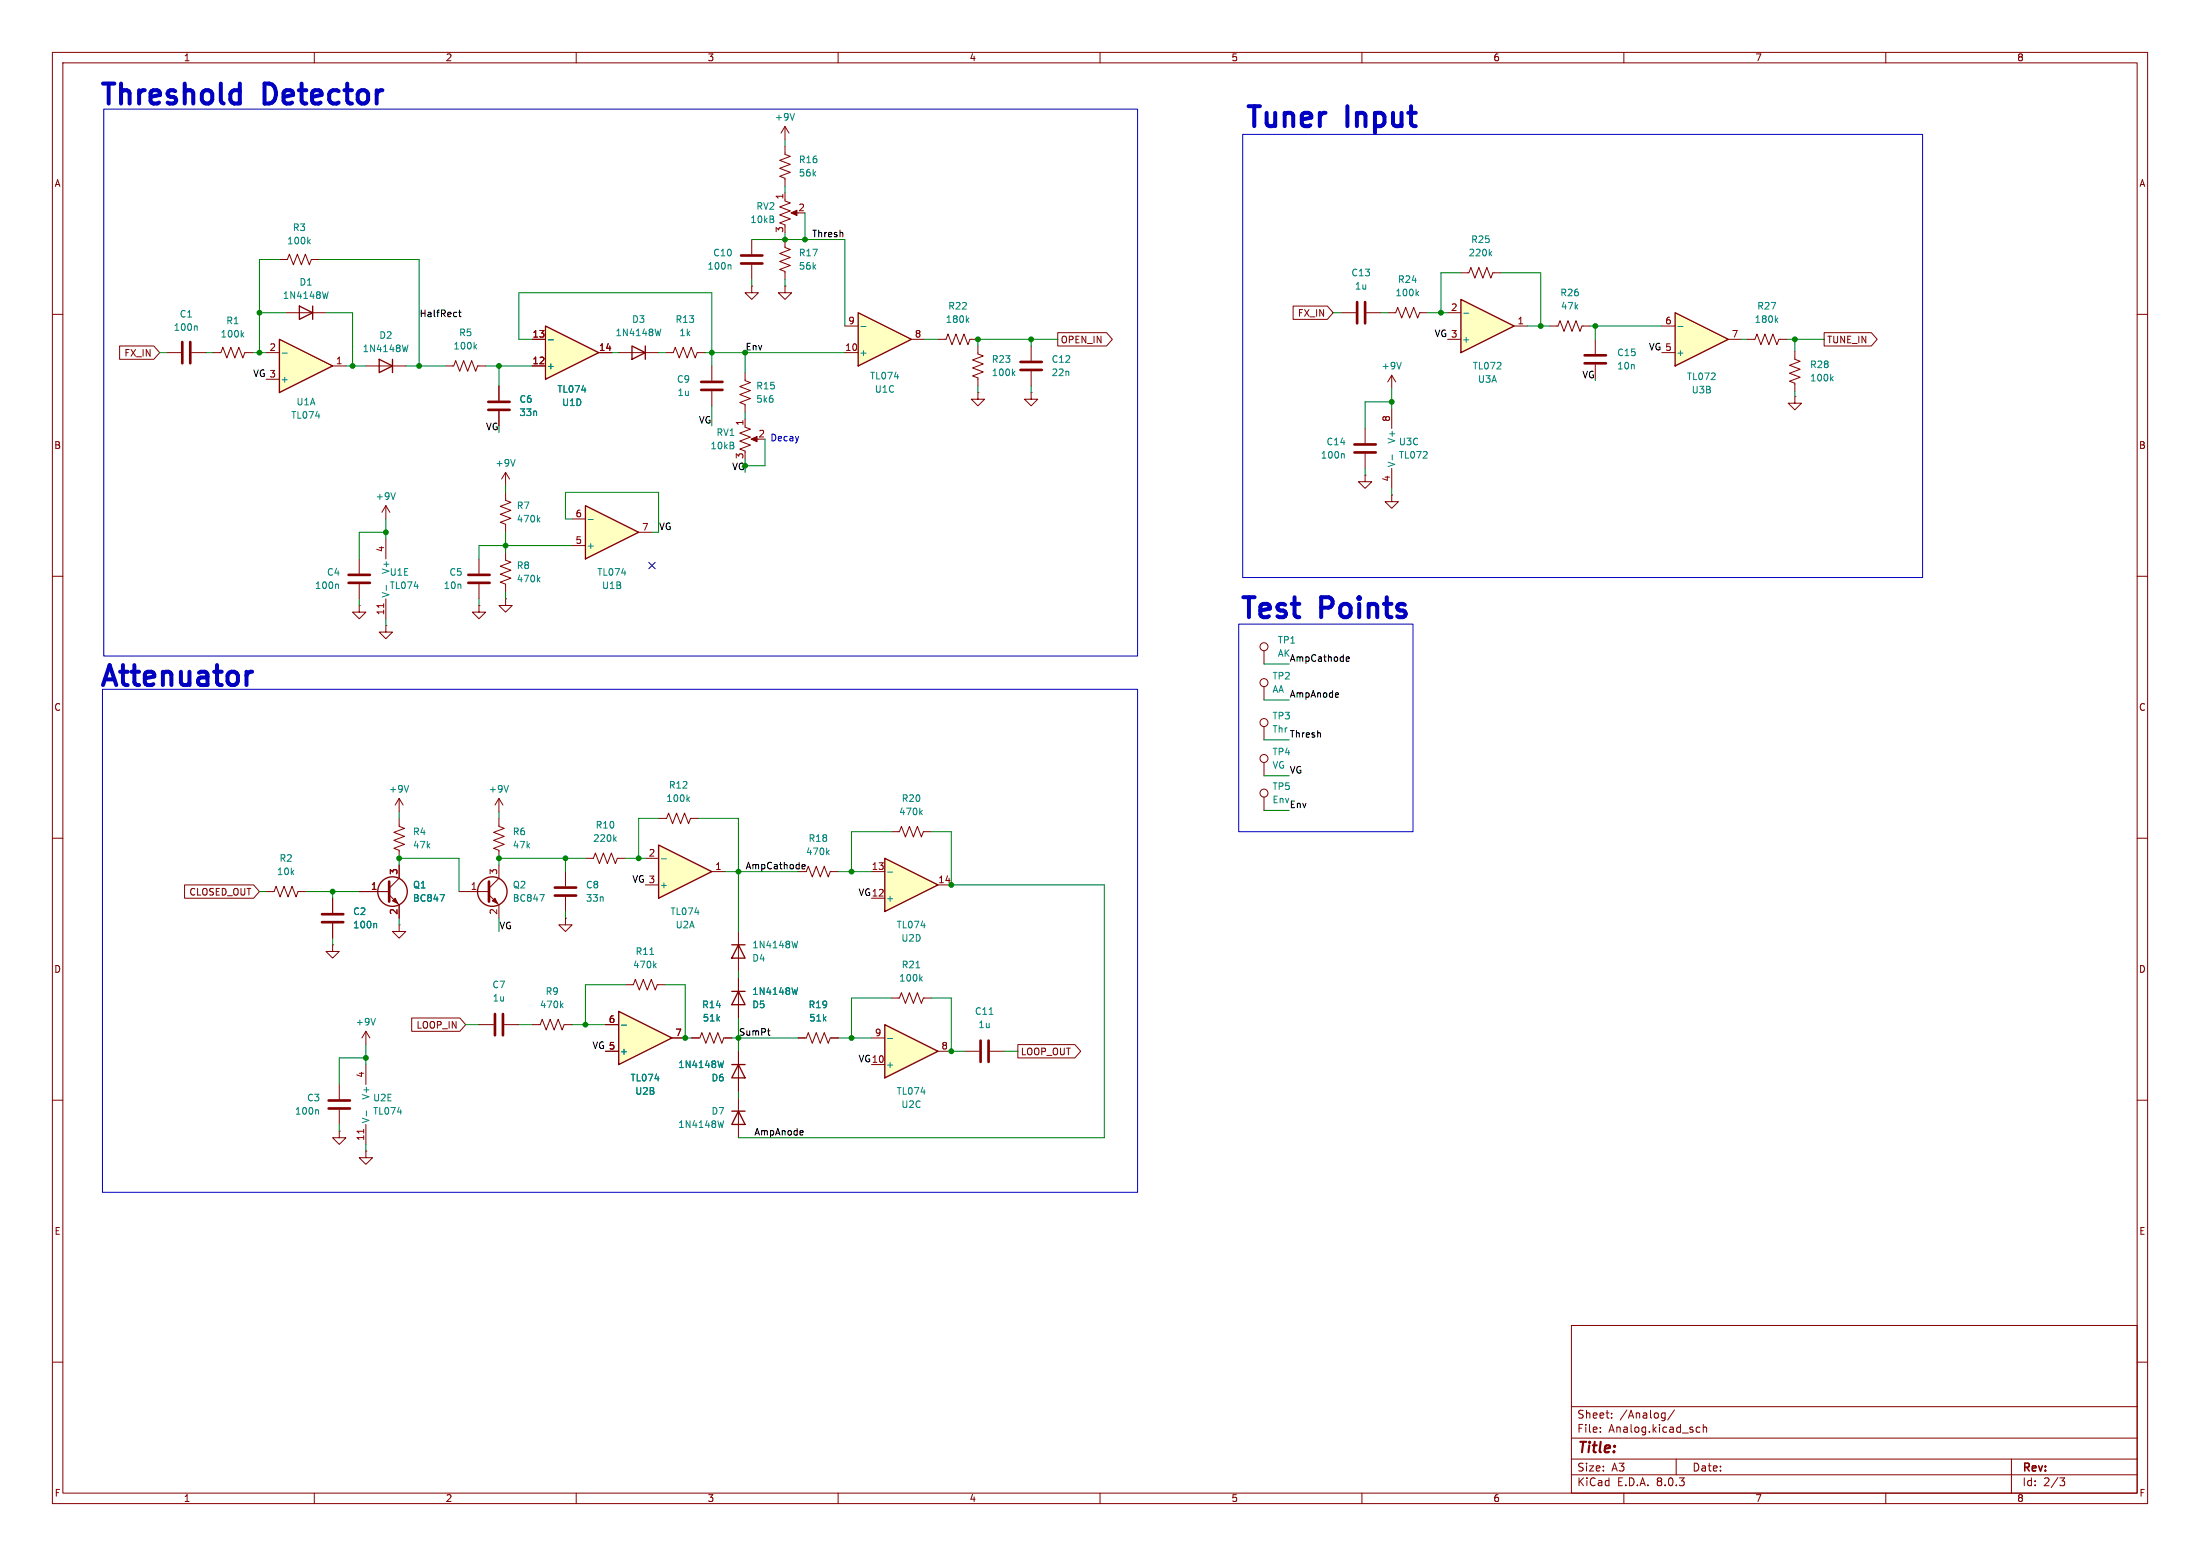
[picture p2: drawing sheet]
<svg xmlns="http://www.w3.org/2000/svg" width="420mm" height="297mm" viewBox="0 0 420 297" stroke-linecap="round" stroke-linejoin="round" font-family="sans-serif">
<g fill="none" stroke="#840000" stroke-width=".19">
<path d="M10 10h400v277h-400zM12 12h396v273h-396zM60 10v2M110 10v2M160 10v2M210 10v2M260 10v2M310 10v2M360 10v2M10 60h2M278.9 52.1h1.5l.4-1 .8 2 .7-2 .8 2 .7-2 .8 2 .4-1h1.5M408 60h2"/>
<path d="M304.5 64.8v2.8M304.5 69.6v2.8M10 110h2M408 110h2M10 160h2M408 160h2M10 210h2M141 209.6v7.6M408 210h2M10 260h2M300 253h108v32h-108zM408 260h2"/>
<path d="M300 278.5h108M300 274.5h108M300 268.5h108M305.5 273.2v.2M305.5 272.5v.1M307.7 270.5v.2M307.7 269.8v.1M317.4 269.7l.5 .1M317.9 269.7v1.2l-.3 .3M317.9 270.6l-.5 .1M319.7 269.1l-1.3 1.9M320 278.5v3"/>
<path d="M323.9 273.3h.6M323.9 272.5h.6M325.2 272.5l.2-.1 .3 .1 .1 .9M325.2 271.9v1.5M384 278.5v6.5M60 285v2M110 285v2M160 285v2M210 285v2M260 285v2M300 281.5h108M310 285v2"/>
<path d="M360 285v2M393.2 282.1h1l-.5 .6 .4 .1 .1 .5-.3 .3h-.5"/>
</g>
<path d="M139.7 212.1h2.5M141 212.1l1.2 2.5h-2.5z" fill="none" stroke="#840000" stroke-width=".25"/>
<path d="M284.4 48.4l.4 .4M284.8 48l-.5 .5M138.1 213.9l-.3 1.3" fill="none" stroke="#008484" stroke-width=".19"/>
<path d="M302.5 67.8h4.1M302.5 69.3h4.1" fill="none" stroke="#840000" stroke-width=".51"/>
<path d="M278.9 57.2l10.2 5-10.2 5.1z" fill="#ffffc2"/>
<path d="M278.9 57.2l10.2 5-10.2 5.1z" fill="none" stroke="#840000" stroke-width=".25"/>
<path d="M276.4 59.7h2.5M85.1 69.9h1.5l.4-1.1 .8 2.1 .7-2.1 .8 2.1 .7-2.1 .8 2.1 .4-1h1.5M276.4 64.8h2.5M289.1 62.2h2.5" fill="none" stroke="#840000" stroke-width=".19"/>
<path d="M279.4 59.8h1M90.6 66.1l.4 .5M91 65.8l-.5 .5" fill="none" stroke="#008484" stroke-width=".19"/>
<path d="M104.1 62.2l10.2 5.1-10.2 5.1z" fill="#ffffc2"/>
<path d="M72.4 68.6l2.5 1.3-2.5 1.2zM74.9 68.6v2.5M104.1 62.2l10.2 5.1-10.2 5.1z" fill="none" stroke="#840000" stroke-width=".25"/>
<g fill="none" stroke="#840000" stroke-width=".19">
<path d="M256 59.7h2.8M260.9 59.7h2.8M264.9 59.7h1.5l.4-1 .8 2 .8-2 .7 2 .8-2 .7 2 .4-1h1.5M69.8 69.9h7.7M95.2 73.7v2.8M95.2 78.5v2.8M101.6 69.9h2.5M101.6 64.8h2.5M114.3 67.3h2.5M265.7 78v3.8M333.5 64.8h1.5l.4-1 .8 2 .7-2 .8 2 .8-2 .7 2 .4-1h1.5M73.7 96.5l-.8 1.3"/>
<path d="M73.7 96.5v2.6M73.7 96.5l.7 1.3M265.7 89.4v3.8"/>
</g>
<path d="M270.5 56l.3 .5M270.8 55.6l-.5 .5M77.9 65.9l-.3 1.2M104.7 64.9h.9M339 61.1l.4 .4M339.4 60.7l-.5 .5M75.5 94.1l-.4 1.2M265.8 86.8v1" fill="none" stroke="#008484" stroke-width=".19"/>
<path d="M259.1 57.7v4M260.6 57.7v4M93.2 78.2h4.1M93.2 76.7h4.1" fill="none" stroke="#840000" stroke-width=".51"/>
<path d="M319.8 59.7l10.1 5.1-10.1 5.1z" fill="#ffffc2"/>
<path d="M319.8 59.7l10.1 5.1-10.1 5.1zM139.7 189.2h2.5M139.7 180.3h2.5M141 189.2l1.2 2.6h-2.5zM141 180.3l1.2 2.6h-2.5zM139.7 203.2h2.5M141 203.2l1.2 2.5h-2.5z" fill="none" stroke="#840000" stroke-width=".25"/>
<g fill="none" stroke="#840000" stroke-width=".19">
<path d="M265.7 71.6l-.8 1.3M265.7 71.6v2.6M265.7 71.6l.7 1.3M295.9 62.2h1.5l.4-1 .8 2 .7-2 .8 2 .8-2 .7 2 .4-1h1.5M317.2 67.3h2.6M317.2 62.2h2.6M329.9 64.8h2.6M342.6 67.1v1.5l1.1 .4-2.1 .7 2.1 .8-2.1 .7 2.1 .8-2.1 .8 1 .4v1.5M342.6 75.7v1.3h1.3l-1.3 1.2-1.2-1.2h1.2M342.6 75.7h.1M96.5 94v1.5l1 .4-2 .7 2 .8-2 .8 2 .7-2 .8 1 .4v1.5M96.5 90.2v2.5"/>
<path d="M96.5 90.2l-.7 1.2M96.5 90.2l.8 1.2M260.6 90.7v1.2h1.3l-1.3 1.3-1.3-1.3h1.3M260.6 90.7h.1M260.6 81.8v2.8M260.6 86.6v2.8M265.7 94.5v1.3h1.3l-1.3 1.2-1.3-1.2h1.3M265.7 94.5h.1M73.2 115.2v.8M73.7 102.9v3.8M73.7 114.3v3.8M91.4 115.6v1.2h1.3l-1.3 1.3-1.2-1.3h1.2"/>
<path d="M91.4 115.6h.1M91.4 106.7v2.8M91.4 111.5v2.8M96.5 114.3v1.3h1.3l-1.3 1.2-1.3-1.2h1.3M96.5 114.3h.1M96.5 105.4v1.5l1 .4-2 .8 2 .7-2 .8 2 .8-2 .7 1 .4v1.5M241.3 124.2v2.5M241.3 131.1v2.5M241.3 138.7v2.5M241.3 145.5v2.6M241.3 152.1v2.6M141 177.8v7.6"/>
<path d="M132.1 198.1h1.5l.4-1 .7 2 .8-2 .8 2 .7-2 .8 2 .4-1h1.5M141 186.7v7.6M152.4 198.1h1.5l.4-1 .8 2 .7-2 .8 2 .8-2 .7 2 .4-1h1.5M170.2 190.5h1.5l.4-1 .7 2 .8-2 .8 2 .7-2 .8 2 .4-1h1.5M141 200.7v7.6M184.1 200.7h2.8M189 200.7h2.8"/>
<circle cx="241.3" cy="130.3" r=".76"/>
<circle cx="241.3" cy="123.4" r=".76"/>
<circle cx="241.3" cy="137.9" r=".76"/>
<circle cx="241.3" cy="144.8" r=".76"/>
<circle cx="241.3" cy="151.4" r=".76"/>
</g>
<g fill="none" stroke="#008484" stroke-width=".19">
<path d="M267.5 69.2l-.4 1.2M320.3 62.3h1M349.6 72.2l.4 .5M350 71.9l-.5 .5M98.3 87.7l-.4 1.3M102.7 99.2l.4 .4M103.1 98.8l-.5 .5M256.5 86.6l.1 .2v.6M102.7 110.6l.4 .5M103.1 110.2l-.5 .5M152.3 179.6l-.3 1.3M152.3 188.5l-.3 1.3"/>
<path d="M174.9 184.7h.7M175.7 186.8l.4 .5M176.1 186.4l-.5 .5M188.8 193.6h.8M138.1 202.5l-.3 1.3"/>
</g>
<path d="M258.6 86.4h4M258.6 84.8h4M89.4 111.3h4.1M89.4 109.7h4.1M187.2 198.6v4.1M188.7 198.6v4.1" fill="none" stroke="#840000" stroke-width=".51"/>
<path d="M168.9 195.6l10.2 5.1-10.2 5z" fill="#ffffc2"/>
<path d="M168.9 195.6l10.2 5.1-10.2 5z" fill="none" stroke="#840000" stroke-width=".25"/>
<path d="M166.4 198.1h2.5M166.4 203.2h2.5M179.1 200.7h2.5" fill="none" stroke="#840000" stroke-width=".19"/>
<path d="M169.4 198.2h1" fill="none" stroke="#008484" stroke-width=".19"/>
<path d="M118.1 193l10.2 5.1-10.2 5.1z" fill="#ffffc2"/>
<path d="M118.1 193l10.2 5.1-10.2 5.1z" fill="none" stroke="#840000" stroke-width=".25"/>
<path d="M115.6 195.6h2.5M119.4 188h1.5l.4-1.1 .7 2.1 .8-2.1 .8 2.1 .7-2.1 .8 2.1 .4-1h1.5M128.3 198.1h2.5M115.6 200.7h2.5" fill="none" stroke="#840000" stroke-width=".19"/>
<path d="M118.6 195.7h1M124.1 182.2h.7M124.9 184.2l.4 .5M125.3 183.9l-.5 .5" fill="none" stroke="#008484" stroke-width=".19"/>
<path d="M125.7 161.3l10.2 5.1-10.2 5.1z" fill="#ffffc2"/>
<path d="M125.7 161.3l10.2 5.1-10.2 5.1z" fill="none" stroke="#840000" stroke-width=".25"/>
<path d="M143.5 54.6v1.3h1.3l-1.3 1.3-1.3-1.3h1.3M143.5 54.6h.1M135.9 69.9v2.7M135.9 74.7v2.8M179.1 64.8h1.5l.4-1 .7 2 .8-2 .8 2 .7-2 .8 2 .4-1h1.5M123.2 163.8h2.5M123.2 168.9h2.5M135.9 166.4h2.5" fill="none" stroke="#840000" stroke-width=".19"/>
<path d="M184.6 61.1l.4 .4M185 60.7l-.5 .5M126.3 163.9h.9" fill="none" stroke="#008484" stroke-width=".19"/>
<path d="M133.9 74.4h4M133.9 72.9h4" fill="none" stroke="#840000" stroke-width=".51"/>
<path d="M163.8 59.7l10.2 5.1-10.2 5.1z" fill="#ffffc2"/>
<path d="M57.1 58.4l2.6 1.3-2.6 1.3zM59.7 58.4v2.6M163.8 59.7l10.2 5.1-10.2 5.1z" fill="none" stroke="#840000" stroke-width=".25"/>
<g fill="none" stroke="#840000" stroke-width=".19">
<path d="M53.3 49.5h1.6l.3-1 .8 2 .8-2 .7 2 .8-2 .8 2 .3-1h1.6M54.6 59.7h7.6M31.7 67.3h2.8M36.6 67.3h2.8M40.6 67.3h1.6l.3-1 .8 2 .8-2 .7 2 .8-2 .8 2 .3-1h1.6M161.3 67.3h2.5M161.3 62.2h2.5M174 64.8h2.5M186.7 66v1.6l1 .3-2 .8 2 .8-2 .7 2 .8-2 .8 1 .3v1.6M186.7 74.9v1.3h1.3l-1.3 1.3-1.3-1.3h1.3M186.7 74.9h.1M196.8 74.9v1.3h1.3l-1.3 1.3-1.2-1.3h1.2"/>
<path d="M196.8 74.9h.1M196.8 66v2.8M196.8 70.9v2.8"/>
</g>
<path d="M58.9 46.1l.3 .5M59.2 45.7l-.4 .5M62.7 55.7l-.3 1.3M37.5 62.2l.1 .2v.7M46.2 63.8l.3 .5M46.5 63.5l-.4 .5M164.4 62.3h.9M193.4 71.2l.4 .5M193.8 70.9l-.5 .4" fill="none" stroke="#008484" stroke-width=".19"/>
<path d="M34.8 65.3v4M36.3 65.3v4M194.8 70.6h4.1M194.8 69.1h4.1" fill="none" stroke="#840000" stroke-width=".51"/>
<path d="M53.3 64.8l10.2 5.1-10.2 5z" fill="#ffffc2"/>
<path d="M53.3 64.8l10.2 5.1-10.2 5zM120.6 66l2.6 1.3-2.6 1.3zM123.2 66v2.6" fill="none" stroke="#840000" stroke-width=".25"/>
<g fill="none" stroke="#840000" stroke-width=".19">
<path d="M149.9 38.4l1 .3-2.1 .8 2.1 .8-2.1 .7 2.1 .8-2.1 .7 1.1 .4v.3M149.9 27.9v1.6l1 .3-2.1 .8 2.1 .8-2.1 .7 2.1 .8-2.1 .8 1.1 .3v1.6M149.9 24.1v2.6M149.9 36.8v1.3M149.9 24.1l-.8 1.3M149.9 24.1l.7 1.3M143.5 45.7v2.8M143.5 50.5v2.8M149.9 45.7v1.5l1 .4-2.1 .8 2.1 .7-2.1 .8 2.1 .8-2.1 .7 1.1 .4v1.5M149.9 54.6v1.3h1.2l-1.2 1.3-1.3-1.3h1.3M149.9 54.6h.1M151.4 40.6h1"/>
<path d="M50.8 67.3h2.5M50.8 72.4h2.5M63.5 69.9h2.5M118.1 67.3h7.6M127 67.3h1.5l.4-1 .8 2 .7-2 .8 2 .8-2 .7 2 .4-1h1.5M142.2 71.1v1.5l1.1 .4-2.1 .8 2.1 .7-2.1 .8 2.1 .8-2.1 .7 1 .4v1.5M142.2 81.5l1.1 .4-2.1 .8 2.1 .7-2.1 .8 2.1 .8-2.1 .7 1 .4v.3M142.2 80v1.3M143.8 83.8h1M68.6 115.6v1.2h1.2l-1.2 1.3-1.3-1.3h1.3M68.6 115.6h.1M68.6 106.7v2.8"/>
<path d="M68.6 111.5v2.8M73.7 119.4v1.3h1.2l-1.2 1.2-1.3-1.2h1.3M73.7 119.4h.1M170.2 158.8h1.5l.4-1.1 .7 2.1 .8-2.1 .8 2.1 .7-2.1 .8 2.1 .4-1h1.5"/>
</g>
<path d="M151.7 21.7l-.4 1.2M139.4 50.5l.1 .2v.7M53.9 67.4h.9M126.2 62.8l-.3 1.3M64.4 111.5l.2 .2v.6M175.7 155l.4 .5M176.1 154.7l-.5 .5" fill="none" stroke="#008484" stroke-width=".19"/>
<g fill="#840000" stroke="#840000" stroke-width=".19">
<path d="M151 40.6l1.1-.5v1z"/>
<path d="M143.4 83.8l1.1-.5v1z"/>
</g>
<path d="M141.5 50.3h4M141.5 48.8h4M66.5 111.3h4.1M66.5 109.7h4.1" fill="none" stroke="#840000" stroke-width=".51"/>
<path d="M168.9 163.8l10.2 5.1-10.2 5.1z" fill="#ffffc2"/>
<g fill="none" stroke="#840000" stroke-width=".25">
<path d="M168.9 163.8l10.2 5.1-10.2 5.1z"/>
<circle cx="74.9" cy="170.2" r="2.82"/>
<circle cx="94" cy="170.2" r="2.82"/>
</g>
<g fill="none" stroke="#840000" stroke-width=".19">
<path d="M76.2 156.2v1.5l1 .4-2 .8 2 .7-2 .8 2 .8-2 .7 1 .4v1.5M76.2 152.4l-.8 1.3M76.2 152.4v2.5M76.2 152.4l.8 1.3M95.2 156.2v1.5l1.1 .4-2.1 .8 2.1 .7-2.1 .8 2.1 .8-2.1 .7 1 .4v1.5M95.2 152.4v2.5M95.2 152.4l-.7 1.3M95.2 152.4l.8 1.3M125.7 156.2h1.6l.3-1 .8 2 .8-2 .7 2 .8-2 .7 2 .4-1h1.5M50.8 170.2h1.5l.4-1 .8 2 .7-2 .8 2 .8-2 .7 2 .4-1h1.5M63.5 171.5v2.7M63.5 176.3v2.8"/>
<path d="M68.6 170.2h5.7M74.3 170.8l1.9 1.9v2.6M76.2 176.5v1.3h1.3l-1.3 1.3-1.3-1.3h1.3M76.2 176.5h.1M76.2 165.1v2.5l-1.9 1.9M87.6 170.2h5.7M93.3 170.8l1.9 1.9v2.6M95.2 165.1v2.5l-1.9 1.9M107.9 175.3v1.2h1.3l-1.3 1.3-1.2-1.3h1.2M107.9 175.3h.1M107.9 166.4v2.8M107.9 171.2v2.8"/>
<path d="M111.8 163.8h1.5l.4-1 .7 2 .8-2 .8 2 .7-2 .8 2 .4-1h1.5M152.4 166.4h1.5l.4-1 .8 2 .7-2 .8 2 .8-2 .7 2 .4-1h1.5M166.4 171.5h2.5M166.4 166.4h2.5M179.1 168.9h2.5M63.5 180.3v1.3h1.3l-1.3 1.3-1.3-1.3h1.3M63.5 180.3h.1M69.8 196.9v2.5M69.8 196.9l-.7 1.2M69.8 196.9l.8 1.2M91.4 195.6h2.8M96.3 195.6h2.8"/>
<path d="M101.6 195.6h1.5l.4-1 .8 2 .7-2 .8 2 .8-2 .7 2 .4-1h1.5M64.8 215.9v1.3h1.2l-1.2 1.2-1.3-1.2h1.3M64.8 215.9h.1M64.8 207v2.8M64.8 211.8v2.8M69.4 215.6v.7M69.8 219.7v1.3h1.3l-1.3 1.2-1.2-1.2h1.2M69.8 219.7h.1M69.8 203.2v3.8M69.8 214.6v3.8"/>
</g>
<g fill="none" stroke="#008484" stroke-width=".19">
<path d="M78 149.9l-.4 1.3M97.1 149.9l-.5 1.3M117.7 159.8l-.5 .4M131.3 152.5l.3 .5M131.6 152.1l-.5 .5M71.7 176.3l.2 .1v.7M84 170.8h.8l-.5 1.2M103 170.8h.9l-.6 1.2M117.3 160.1l.4 .5M157.9 162.7l.4 .4M158.3 162.3l-.5 .5M169.4 166.5h1"/>
<path d="M71.7 194.4l-.5 1.3M107.1 191.9l.4 .4M107.5 191.5l-.5 .5M60.6 211.8l.2 .2v.7M69.9 212v1"/>
</g>
<path d="M61.5 176h4M61.5 174.5h4M74.3 168.3v3.8M93.3 168.3v3.8M105.9 170.9h4.1M105.9 169.4h4.1M94.5 193.5v4.1M96 193.5v4.1M62.7 211.6h4.1M62.7 210.1h4.1" fill="none" stroke="#840000" stroke-width=".51"/>
<g fill="#840000" stroke="#840000" stroke-width=".19">
<path d="M94 172l.5-.5 .5 1z"/>
<path d="M74.9 172l.5-.5 .5 1z"/>
</g>
<path d="M111.8 96.5l10.1 5.1-10.1 5.1z" fill="#ffffc2"/>
<path d="M111.8 96.5l10.1 5.1-10.1 5.1z" fill="none" stroke="#840000" stroke-width=".25"/>
<g fill="none" stroke="#840000" stroke-width=".19">
<path d="M246.9 58.4h6.5l1.1 1.3-1.1 1.3h-6.5zM22.8 66h6.6l1.1 1.3-1.1 1.3h-6.6zM95.2 73.7v2.8M95.2 78.5v2.8M101.6 69.9h2.5M101.6 64.8h2.5M114.3 67.3h2.5M201.9 63.5h9.3l1.2 1.3-1.2 1.2h-9.3zM348.2 63.5h9l1.2 1.3-1.2 1.2h-9zM109.2 99.1h2.6M109.2 104.1h2.6M121.9 101.6h2.6"/>
<path d="M35.2 168.9h13.2l1.1 1.3-1.1 1.3h-13.2zM63.5 171.5v2.7M63.5 176.3v2.8M68.6 170.2h5.7M76.2 165.1v2.5M76.2 172.7v2.6M78.6 194.3h9.2l1.1 1.3-1.1 1.3h-9.2zM115.6 195.6h2.5M128.3 198.1h2.5M132.1 198.1h1.2M138.4 198.1h1.3M141 186.7v2.5"/>
<path d="M141 191.8v2.5M152.4 198.1h1.3M158.7 198.1h1.3M194.3 199.4h10.9l1.1 1.3-1.1 1.2h-10.9zM115.6 200.7h2.5M141 200.7v2.5M141 205.7v2.6"/>
</g>
<path d="M104.7 64.9h.9M112.3 99.2h1M71.7 176.3l.2 .1v.7M84 170.8h.8l-.5 1.2M118.6 195.7h1M152.3 188.5l-.3 1.3M138.1 202.5l-.3 1.3" fill="none" stroke="#008484" stroke-width=".19"/>
<path d="M87.5 59.6h.5M87.7 59.2v1.1l.3 .1M255.4 132.2l.1 .3-.6 .2M255.5 133l-.1 .1M257 126.1l.2 .1h.3M257 125.6l.2-.2 .4 .2v.1l-.6 .1M153.1 165.7l.2 .2 .3-.1M153.1 165.2l.2-.2 .4 .2v.1l-.6 .1M146.5 196.8h.5M146.8 197.5l.2 .1M153.1 215.8l.2 .3-.6 .1M153.3 216.6l-.2 .1" fill="none" stroke="#000" stroke-width=".19"/>
<path d="M48.1 128.2h-.3l-.6 .4" fill="none" stroke="#0000c2" stroke-width=".76"/>
<path d="M19.8 20.8h197.4v104.4h-197.4zM237.2 25.7h129.8v84.5h-129.8zM236.5 119.1h33.2v39.7h-33.2zM19.6 131.6h197.6v96h-197.6z" fill="none" stroke="#0000c2" stroke-width=".19"/>
<g fill="none" stroke="#008400" stroke-width=".19">
<path d="M149.9 26.7v1.2M149.9 35.6v1.2M49.5 59.7h5.1M53.3 49.5h-3.8v17.8M61 49.5h19v20.4M62.2 59.7h5.1v10.2M143.5 45.7h17.8v16.5M143.5 53.3v1.3M149.9 44.5v1.2M149.9 53.3v1.3M153.7 40.6v5.1M254.5 59.7h1.5"/>
<path d="M263.7 59.7h1.2M272.5 59.7h3.9M278.9 52.1h-3.8v7.6M286.5 52.1h7.6v10.1M30.5 67.3h1.2M39.4 67.3h1.2M48.3 67.3h2.5M66 69.9h3.8M77.5 69.9h7.6M92.7 69.9h8.9M95.2 69.9v3.8M101.6 64.8h-2.5v-8.9h36.8v14"/>
<path d="M116.8 67.3h1.3M125.7 67.3h1.3M134.6 67.3h26.7M135.9 77.5v3.8M142.2 67.3v3.8M142.2 78.7v1.3M176.5 64.8h2.6M186.7 73.7v1.2M196.8 64.8v1.2M196.8 73.7v1.2M201.9 64.8h-15.2v1.2M265.7 76.7h-5.1v5.1"/>
<path d="M265.7 74.2v3.8M291.6 62.2h4.3M303.5 62.2h13.7M304.5 62.2v2.6M332.5 64.8h1M341.1 64.8h7.1M342.6 64.8v2.3M342.6 74.7v1M73.7 99.1v3.8M96.5 92.7v1.3M109.2 99.1h-1.3v-5.1h17.8v7.6h-1.2M146 83.8v5.1h-3.8v-1.3"/>
<path d="M260.6 89.4v1.3M265.7 93.2v1.3M68.6 114.3v1.3M73.7 101.6h-5.1v5.1M73.7 118.1v1.3M91.4 114.3v1.3M96.5 101.6v3.8M96.5 113v1.3M109.2 104.1h-17.8v2.6M241.3 133.6h4.8M241.3 126.7h4.8M76.2 154.9v1.3"/>
<path d="M95.2 154.9v1.3M125.7 156.2h-3.8v7.6M133.3 156.2h7.7v21.6M170.2 158.8h-7.6v7.6M177.8 158.8h3.8v10.1h29.2v48.3h-69.8M241.3 148.1h4.8M241.3 154.7h4.8M241.3 141.2h4.8M49.5 170.2h1.3M58.4 170.2h10.2M63.5 170.2v1.3M63.5 179.1v1.2"/>
<path d="M76.2 165.1v-1.3h11.4v6.4M76.2 175.3v1.2M95.2 175.3v2.5M107.9 163.8v2.6M107.9 174v1.3M111.8 163.8h-16.6v1.3M119.4 163.8h3.8M138.4 166.4h14M160 166.4h6.4M69.8 199.4v3.8M88.9 195.6h2.5M99.1 195.6h2.5"/>
<path d="M109.2 195.6h6.4M119.4 188h-7.6v7.6M127 188h3.8v10.1h1.3M139.7 198.1h12.7M141 185.4v1.3M141 194.3v6.4M160 198.1h6.4M170.2 190.5h-7.6v7.6M177.8 190.5h3.8v10.2h2.5M64.8 214.6v1.3M69.8 218.4v1.3M69.8 201.9h-5v5.1"/>
<path d="M141 208.3v1.3M191.8 200.7h2.5"/>
</g>
<path d="M123.9 107.3l1.2 1.3M125.1 107.3l-1.2 1.3" fill="none" stroke="#000084" stroke-width=".19"/>
<g fill="#008400" stroke="#008400" stroke-width=".19">
<circle cx="73.7" cy="101.6" r=".46"/>
<circle cx="96.5" cy="104.1" r=".46"/>
<circle cx="76.2" cy="163.8" r=".46"/>
<circle cx="63.5" cy="170.2" r=".46"/>
<circle cx="69.8" cy="201.9" r=".46"/>
<circle cx="95.2" cy="69.9" r=".46"/>
<circle cx="80" cy="69.9" r=".46"/>
<circle cx="49.5" cy="67.3" r=".46"/>
<circle cx="67.3" cy="69.9" r=".46"/>
<circle cx="49.5" cy="59.7" r=".46"/>
<circle cx="121.9" cy="163.8" r=".46"/>
<circle cx="130.8" cy="198.1" r=".46"/>
<circle cx="107.9" cy="163.8" r=".46"/>
<circle cx="95.2" cy="163.8" r=".46"/>
<circle cx="111.8" cy="195.6" r=".46"/>
<circle cx="162.6" cy="198.1" r=".46"/>
<circle cx="141" cy="198.1" r=".46"/>
<circle cx="141" cy="166.4" r=".46"/>
<circle cx="181.6" cy="200.7" r=".46"/>
<circle cx="162.6" cy="166.4" r=".46"/>
<circle cx="181.6" cy="168.9" r=".46"/>
<circle cx="196.8" cy="64.8" r=".46"/>
<circle cx="186.7" cy="64.8" r=".46"/>
<circle cx="149.9" cy="45.7" r=".46"/>
<circle cx="153.7" cy="45.7" r=".46"/>
<circle cx="135.9" cy="67.3" r=".46"/>
<circle cx="142.2" cy="67.3" r=".46"/>
<circle cx="265.7" cy="76.7" r=".46"/>
<circle cx="275.1" cy="59.7" r=".46"/>
<circle cx="294.1" cy="62.2" r=".46"/>
<circle cx="304.5" cy="62.2" r=".46"/>
<circle cx="342.6" cy="64.8" r=".46"/>
</g>
<g font-size="5.3" fill="#0000c2">
<text x="18.8" y="21.1">Threshold</text>
<text x="50.6" y="21.1">Detector</text>
<text x="237.5" y="25.4">Tuner</text>
<text x="257.3" y="25.4">Input</text>
<text x="236.5" y="119.1">Test</text>
<text x="252.3" y="119.1">Points</text>
<text x="18.8" y="132.1">Attenuator</text>
</g>
<text font-size="2.8" fill="#840000" x="301" y="277.9">Title:</text>
<g font-size="2.1" fill="#840000">
<text x="301" y="273.7">File:</text>
<text x="301" y="271">Sheet:</text>
<text x="307.1" y="273.7">Analog.kicad_sch</text>
<text x="309.2" y="271">/Analog/</text>
<text x="301" y="281.1">Size:</text>
<text x="307.6" y="281.1">A3</text>
<text x="323" y="281.1">Date:</text>
<text x="386" y="281.3">Rev:</text>
<text x="301" y="283.9">KiCad</text>
<text x="308.7" y="283.9">E.D.A.</text>
<text x="316.3" y="283.9">8.0.3</text>
<text x="386" y="283.9">Id:</text>
<text x="390.1" y="283.9">2/3</text>
</g>
<g font-size="1.8" fill="#840000">
<text x="35" y="11.9">1</text>
<text x="85" y="11.9">2</text>
<text x="135" y="11.9">3</text>
<text x="185" y="11.9">4</text>
<text x="235" y="11.9">5</text>
<text x="285" y="11.9">6</text>
<text x="335" y="11.9">7</text>
<text x="385" y="11.9">8</text>
<text x="10.3" y="35.9">A</text>
<text x="408.3" y="35.9">A</text>
<text x="149.6" y="38.2" transform="rotate(-90 149.6 38.2)">1</text>
<text x="152.3" y="40.4">2</text>
<text x="149.6" y="44.5" transform="rotate(-90 149.6 44.5)">3</text>
<text x="276.9" y="59.4">2</text>
<text x="101.6" y="64.5">13</text>
<text x="161.9" y="62">9</text>
<text x="174.6" y="64.5">8</text>
<text x="202.4" y="65.7">OPEN_IN</text>
<text x="247.7" y="60.6">FX_IN</text>
<text x="289.6" y="62">1</text>
<text x="317.8" y="62">6</text>
<text x="330.5" y="64.5">7</text>
<text x="348.7" y="65.7">TUNE_IN</text>
<text x="23.6" y="68.3">FX_IN</text>
<text x="51.4" y="67.1">2</text>
<text x="64.1" y="69.6">1</text>
<text x="101.6" y="69.6">12</text>
<text x="114.3" y="67.1">14</text>
<text x="161.2" y="67.1">10</text>
<text x="142" y="81.4" transform="rotate(-90 142 81.4)">1</text>
<text x="144.7" y="83.6">2</text>
<text x="265.4" y="80.6" transform="rotate(-90 265.4 80.6)">8</text>
<text x="10.3" y="85.9">B</text>
<text x="142" y="87.7" transform="rotate(-90 142 87.7)">3</text>
<text x="408.2" y="85.9">B</text>
<text x="265.4" y="92" transform="rotate(-90 265.4 92)">4</text>
<text x="109.8" y="98.8">6</text>
<text x="122.5" y="101.3">7</text>
<text x="73.4" y="105.5" transform="rotate(-90 73.4 105.5)">4</text>
<text x="109.8" y="103.9">5</text>
<text x="73.4" y="117.5" transform="rotate(-90 73.4 117.5)">11</text>
<text x="10.3" y="135.9">C</text>
<text x="408.2" y="135.9">C</text>
<text x="75.9" y="167.1" transform="rotate(-90 75.9 167.1)">3</text>
<text x="95" y="167.1" transform="rotate(-90 95 167.1)">3</text>
<text x="123.8" y="163.6">2</text>
<text x="136.5" y="166.1">1</text>
<text x="166.3" y="166.1">13</text>
<text x="36" y="171.1">CLOSED_OUT</text>
<text x="70.7" y="169.9">1</text>
<text x="89.8" y="169.9">1</text>
<text x="179" y="168.7">14</text>
<text x="75.9" y="174.7" transform="rotate(-90 75.9 174.7)">2</text>
<text x="95" y="174.7" transform="rotate(-90 95 174.7)">2</text>
<text x="10.3" y="185.9">D</text>
<text x="408.2" y="185.9">D</text>
<text x="79.4" y="196.5">LOOP_IN</text>
<text x="116.1" y="195.3">6</text>
<text x="128.8" y="197.9">7</text>
<text x="166.9" y="197.9">9</text>
<text x="116.1" y="200.4">5</text>
<text x="179.6" y="200.4">8</text>
<text x="194.8" y="201.6">LOOP_OUT</text>
<text x="69.6" y="205.8" transform="rotate(-90 69.6 205.8)">4</text>
<text x="69.6" y="217.8" transform="rotate(-90 69.6 217.8)">11</text>
<text x="10.3" y="235.9">E</text>
<text x="408.3" y="235.9">E</text>
<text x="10.3" y="285.9">F</text>
<text x="35" y="286.9">1</text>
<text x="85" y="286.9">2</text>
<text x="135" y="286.9">3</text>
<text x="185" y="286.9">4</text>
<text x="235" y="286.9">5</text>
<text x="285" y="286.9">6</text>
<text x="335" y="286.9">7</text>
<text x="385" y="286.9">8</text>
<text x="408.3" y="285.9">F</text>
</g>
<g font-size="1.8" fill="#008484">
<text x="147.8" y="23.2">+9V</text>
<text x="152.4" y="33.9">56k</text>
<text x="152.4" y="31.3">R16</text>
<text x="144.3" y="40.2">RV2</text>
<text x="54.7" y="46.8">100k</text>
<text x="55.8" y="44.3">R3</text>
<text x="143.2" y="42.8">10kB</text>
<text x="280.8" y="46.6">R25</text>
<text x="135" y="51.7">100n</text>
<text x="136.1" y="49.1">C10</text>
<text x="152.4" y="51.7">56k</text>
<text x="152.4" y="49.1">R17</text>
<text x="257.9" y="52.9">C13</text>
<text x="280.3" y="49.1">220k</text>
<text x="53.9" y="57.3">1N4148W</text>
<text x="57.1" y="54.7">D1</text>
<text x="180.9" y="59.3">R22</text>
<text x="258.6" y="55.5">1u</text>
<text x="266.3" y="56.7">100k</text>
<text x="266.8" y="54.2">R24</text>
<text x="297.8" y="56.7">R26</text>
<text x="297.9" y="59.3">47k</text>
<text x="335.4" y="59.3">R27</text>
<text x="33.1" y="63.3">100n</text>
<text x="34.2" y="60.8">C1</text>
<text x="42" y="64.6">100k</text>
<text x="43.1" y="62.1">R1</text>
<text x="72.3" y="64.9">D2</text>
<text x="87.6" y="64.4">R5</text>
<text x="117.4" y="64.4">1N4148W</text>
<text x="120.6" y="61.8">D3</text>
<text x="128.9" y="61.8">R13</text>
<text x="129.6" y="64.4">1k</text>
<text x="180.4" y="61.8">180k</text>
<text x="279" y="65.6">+</text>
<text x="334.9" y="61.8">180k</text>
<text x="69.1" y="67.4">1N4148W</text>
<text x="86.5" y="66.9">100k</text>
<text x="104.3" y="70.7">+</text>
<text x="164" y="68.2">+</text>
<text x="189.2" y="69.4">R23</text>
<text x="189.2" y="72">100k</text>
<text x="200.7" y="69.4">C12</text>
<text x="200.7" y="72">22n</text>
<text x="263.6" y="70.7">+9V</text>
<text x="281.1" y="70.7">TL072</text>
<text x="308.6" y="68.2">C15</text>
<text x="308.6" y="70.7">10n</text>
<text x="319.9" y="68.2">+</text>
<text x="345.5" y="70.5">R28</text>
<text x="53.5" y="73.3">+</text>
<text x="56.5" y="77.6">U1A</text>
<text x="99.1" y="77.1">C6</text>
<text x="106.3" y="75.2">TL074</text>
<text x="107.2" y="77.7">U1D</text>
<text x="129.1" y="73.3">C9</text>
<text x="129.3" y="75.8">1u</text>
<text x="144.3" y="77.1">5k6</text>
<text x="144.3" y="74.5">R15</text>
<text x="166" y="72.6">TL074</text>
<text x="166.9" y="75.2">U1C</text>
<text x="282.1" y="73.3">U3A</text>
<text x="322" y="72.7">TL072</text>
<text x="322.9" y="75.3">U3B</text>
<text x="345.5" y="73">100k</text>
<text x="55.5" y="80.1">TL074</text>
<text x="99.1" y="79.6">33n</text>
<text x="136.7" y="83.4">RV1</text>
<text x="94.5" y="89.3">+9V</text>
<text x="135.5" y="86">10kB</text>
<text x="252.1" y="87.7">100n</text>
<text x="253.1" y="85.2">C14</text>
<text x="266.5" y="89.3" transform="rotate(-90 266.5 89.3)">V-</text>
<text x="266.5" y="84.8" transform="rotate(-90 266.5 84.8)">V+</text>
<text x="267" y="85.2">U3C</text>
<text x="267" y="87.7">TL072</text>
<text x="71.6" y="95.6">+9V</text>
<text x="98.6" y="97.4">R7</text>
<text x="98.6" y="99.9">470k</text>
<text x="111.9" y="105">+</text>
<text x="60" y="112.6">100n</text>
<text x="62.3" y="110.1">C4</text>
<text x="74.3" y="110.1">U1E</text>
<text x="74.3" y="112.6">TL074</text>
<text x="74.5" y="109.7" transform="rotate(-90 74.5 109.7)">V+</text>
<text x="84.6" y="112.6">10n</text>
<text x="85.7" y="110.1">C5</text>
<text x="98.6" y="108.8">R8</text>
<text x="98.6" y="111.4">470k</text>
<text x="113.9" y="110.1">TL074</text>
<text x="114.8" y="112.6">U1B</text>
<text x="74.5" y="114.2" transform="rotate(-90 74.5 114.2)">V-</text>
<text x="243.8" y="123">TP1</text>
<text x="243.8" y="125.6">AK</text>
<text x="242.8" y="129.9">TP2</text>
<text x="242.8" y="137.5">TP3</text>
<text x="242.8" y="132.4">AA</text>
<text x="242.8" y="140.1">Thr</text>
<text x="242.8" y="144.4">TP4</text>
<text x="242.8" y="146.9">VG</text>
<text x="74.2" y="151.5">+9V</text>
<text x="93.2" y="151.5">+9V</text>
<text x="127.1" y="153.3">100k</text>
<text x="127.6" y="150.7">R12</text>
<text x="171.6" y="155.8">470k</text>
<text x="172" y="153.3">R20</text>
<text x="242.8" y="151">TP5</text>
<text x="242.8" y="153.5">Env</text>
<text x="78.7" y="159.6">R4</text>
<text x="97.8" y="159.6">R6</text>
<text x="113.1" y="160.9">220k</text>
<text x="113.6" y="158.3">R10</text>
<text x="154.3" y="160.9">R18</text>
<text x="52.8" y="167.2">10k</text>
<text x="53.3" y="164.7">R2</text>
<text x="78.7" y="162.2">47k</text>
<text x="97.8" y="162.2">47k</text>
<text x="153.8" y="163.4">470k</text>
<text x="78.7" y="172.3">BC847</text>
<text x="78.7" y="169.8">Q1</text>
<text x="97.8" y="172.3">BC847</text>
<text x="97.8" y="169.8">Q2</text>
<text x="111.8" y="169.8">C8</text>
<text x="111.8" y="172.3">33n</text>
<text x="125.9" y="169.8">+</text>
<text x="169" y="172.3">+</text>
<text x="67.3" y="174.9">C2</text>
<text x="67.3" y="177.4">100n</text>
<text x="127.9" y="174.9">TL074</text>
<text x="128.9" y="177.4">U2A</text>
<text x="171.1" y="177.4">TL074</text>
<text x="172" y="179.9">U2D</text>
<text x="120.8" y="185">470k</text>
<text x="121.2" y="182.5">R11</text>
<text x="143.5" y="183.7">D4</text>
<text x="143.5" y="181.2">1N4148W</text>
<text x="172" y="185">R21</text>
<text x="93.9" y="188.8">C7</text>
<text x="94" y="191.4">1u</text>
<text x="104.1" y="190.1">R9</text>
<text x="143.5" y="190.1">1N4148W</text>
<text x="171.6" y="187.6">100k</text>
<text x="67.8" y="195.9">+9V</text>
<text x="103" y="192.6">470k</text>
<text x="133.9" y="192.6">R14</text>
<text x="134.1" y="195.2">51k</text>
<text x="143.5" y="192.6">D5</text>
<text x="154.3" y="192.6">R19</text>
<text x="154.4" y="195.2">51k</text>
<text x="186" y="193.9">C11</text>
<text x="186.7" y="196.4">1u</text>
<text x="118.2" y="201.5">+</text>
<text x="120.3" y="206.6">TL074</text>
<text x="121.2" y="209.1">U2B</text>
<text x="129.4" y="204.1">1N4148W</text>
<text x="135.7" y="206.6">D6</text>
<text x="169" y="204.1">+</text>
<text x="171.1" y="209.1">TL074</text>
<text x="56.2" y="213">100n</text>
<text x="58.5" y="210.4">C3</text>
<text x="70.7" y="214.5" transform="rotate(-90 70.7 214.5)">V-</text>
<text x="70.7" y="210" transform="rotate(-90 70.7 210)">V+</text>
<text x="71.1" y="210.4">U2E</text>
<text x="71.1" y="213">TL074</text>
<text x="129.4" y="215.5">1N4148W</text>
<text x="135.7" y="213">D7</text>
<text x="172" y="211.7">U2C</text>
</g>
<g font-size="1.8">
<text x="154.9" y="45.4">Thresh</text>
<text x="80" y="60.6">HalfRect</text>
<text x="273.8" y="64.4">VG 3</text>
<text x="142.2" y="67">Env</text>
<text x="314.7" y="67">VG 5</text>
<text x="48.2" y="72">VG 3</text>
<text x="133.3" y="80.9">VG</text>
<text x="125.7" y="101.3">VG</text>
<text x="246.1" y="126.4">AmpCathode</text>
<text x="246.1" y="133.3">AmpAnode</text>
<text x="246.1" y="140.9">Thresh</text>
<text x="246.1" y="147.7">VG</text>
<text x="246.1" y="154.3">Env</text>
<text x="142.2" y="166">AmpCathode</text>
<text x="120.6" y="168.6">VG 3</text>
<text x="163.8" y="171.1">VG12</text>
<text x="95.2" y="177.5">VG</text>
<text x="141" y="197.8">SumPt</text>
<text x="113" y="200.3">VG 5</text>
<text x="163.8" y="202.9">VG10</text>
<text x="143.9" y="216.8">AmpAnode</text>
</g>
<g font-size="1.8" fill="#008400">
<text x="302" y="72.3">VG</text>
<text x="92.7" y="82.2">VG</text>
<text x="139.7" y="89.8">VG</text>
</g>
<text font-size="1.8" fill="#0000c2" x="147" y="84.4">Decay</text>
</svg>
